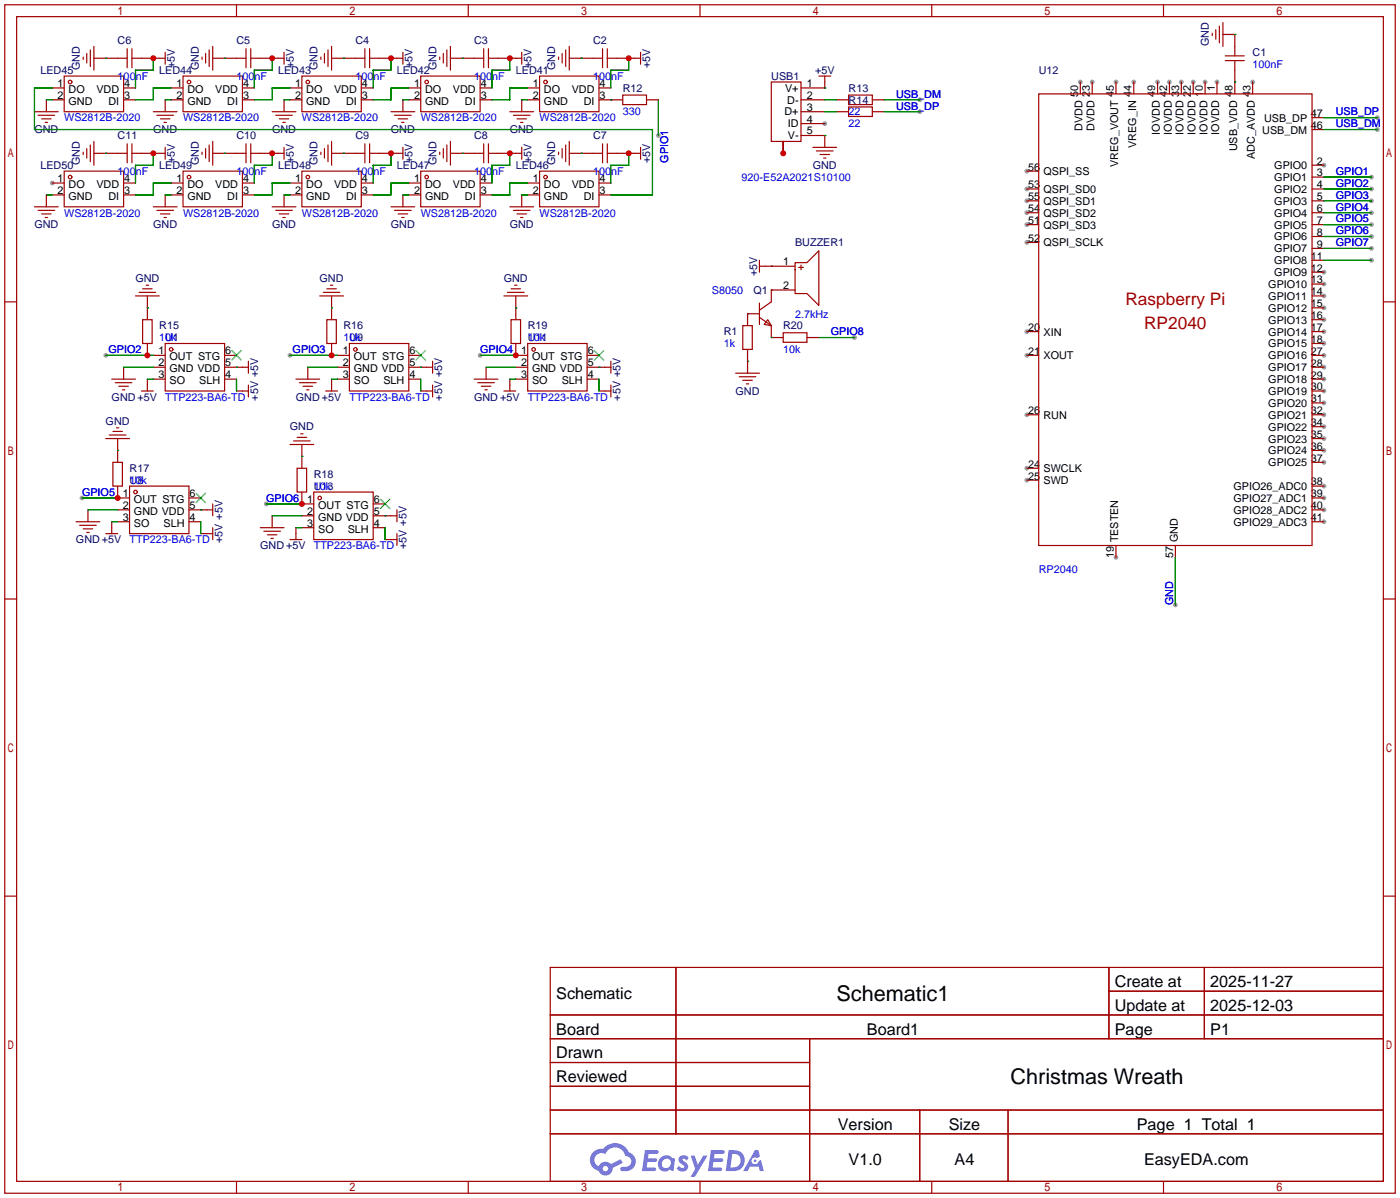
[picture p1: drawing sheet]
<svg xmlns="http://www.w3.org/2000/svg" width="299mm" height="256mm" viewBox="0 0 299 256" stroke-linecap="round" stroke-linejoin="round" font-family="sans-serif">
<g fill="#999">
<circle cx="176.3" cy="26.4" r=".51"/>
<circle cx="219.5" cy="36.6" r=".51"/>
<circle cx="219.5" cy="42.9" r=".51"/>
<circle cx="219.5" cy="45.5" r=".51"/>
<circle cx="219.5" cy="40.4" r=".51"/>
<circle cx="219.5" cy="51.8" r=".51"/>
<circle cx="219.5" cy="48" r=".51"/>
<circle cx="230.9" cy="17.5" r=".51"/>
<circle cx="247.4" cy="17.5" r=".51"/>
<circle cx="238.5" cy="17.5" r=".51"/>
<circle cx="242.3" cy="17.5" r=".51"/>
<circle cx="267.7" cy="17.5" r=".51"/>
<circle cx="249.9" cy="17.5" r=".51"/>
<circle cx="283" cy="111.5" r=".51"/>
<circle cx="283" cy="109" r=".51"/>
<circle cx="283" cy="106.4" r=".51"/>
<circle cx="283" cy="103.9" r=".51"/>
<circle cx="283" cy="98.8" r=".51"/>
<circle cx="283" cy="96.3" r=".51"/>
<circle cx="283" cy="93.7" r=".51"/>
<circle cx="283" cy="91.2" r=".51"/>
<circle cx="252.5" cy="17.5" r=".51"/>
<circle cx="283" cy="88.6" r=".51"/>
<circle cx="283" cy="86.1" r=".51"/>
<circle cx="283" cy="83.6" r=".51"/>
<circle cx="283" cy="81" r=".51"/>
<circle cx="283" cy="78.5" r=".51"/>
<circle cx="283" cy="75.9" r=".51"/>
<circle cx="219.5" cy="88.6" r=".51"/>
<circle cx="219.5" cy="102.6" r=".51"/>
<circle cx="219.5" cy="100.1" r=".51"/>
<circle cx="233.4" cy="17.5" r=".51"/>
<circle cx="255" cy="17.5" r=".51"/>
<circle cx="219.5" cy="75.9" r=".51"/>
<circle cx="219.5" cy="70.9" r=".51"/>
<circle cx="283" cy="35.3" r=".51"/>
<circle cx="238.5" cy="119.1" r=".51"/>
<circle cx="283" cy="73.4" r=".51"/>
<circle cx="283" cy="70.9" r=".51"/>
<circle cx="283" cy="68.3" r=".51"/>
<circle cx="283" cy="65.8" r=".51"/>
<circle cx="283" cy="63.2" r=".51"/>
<circle cx="283" cy="60.7" r=".51"/>
<circle cx="283" cy="58.2" r=".51"/>
<circle cx="257.6" cy="17.5" r=".51"/>
<circle cx="260.1" cy="17.5" r=".51"/>
<circle cx="11.2" cy="39.1" r=".51"/>
<circle cx="293.1" cy="48" r=".51"/>
<circle cx="293.1" cy="45.5" r=".51"/>
<circle cx="293.1" cy="42.9" r=".51"/>
<circle cx="293.1" cy="40.4" r=".51"/>
<circle cx="293.1" cy="37.8" r=".51"/>
<circle cx="22.6" cy="75.9" r=".51"/>
<circle cx="62" cy="75.9" r=".51"/>
<circle cx="102.6" cy="75.9" r=".51"/>
<circle cx="17.5" cy="106.4" r=".51"/>
<circle cx="56.9" cy="107.7" r=".51"/>
<circle cx="293.1" cy="53.1" r=".51"/>
<circle cx="293.1" cy="50.5" r=".51"/>
<circle cx="182.6" cy="72.1" r=".51"/>
<circle cx="251.2" cy="129.3" r=".51"/>
<circle cx="294.4" cy="27.7" r=".51"/>
<circle cx="294.4" cy="25.1" r=".51"/>
<circle cx="140.7" cy="29" r=".51"/>
<circle cx="196.6" cy="21.3" r=".51"/>
<circle cx="196.6" cy="23.9" r=".51"/>
<circle cx="293.1" cy="55.6" r=".51"/>
</g>
<g fill="none" stroke="#a10000" stroke-width=".25">
<path d="M1 1h297.2v254h-297.2zM3.6 3.6h292.1v248.9h-292.1zM50.5 1v2.6M100.1 1v2.6M149.6 1v2.6M199.1 1v2.6M248.7 1v2.6M1 64.5h2.6M295.7 64.5h2.5M1 128h2.6M295.7 128h2.5M1 191.5h2.6"/>
<path d="M295.7 191.5h2.5M117.6 206.8h178.1v45.7h-178.1zM117.6 216.9h178.1M144.5 206.8v35.5M237 206.8v15.2M237 211.8h58.7M257.4 206.8v15.2M117.6 222h178.1M117.6 227.1h55.4M117.6 237.2h178.1M117.6 232.2h55.4M173 222v30.5"/>
<path d="M196.6 237.2v15.3M215.4 237.2v15.3M50.5 252.5v2.5M100.1 252.5v2.5M117.6 242.3h178.1M149.6 252.5v2.5M199.1 252.5v2.5M248.7 252.5v2.5"/>
</g>
<g fill="#5487ff">
<path d="M145.3 247.2a1.3 1.3 0 0 1 1.9 .2l-.4 .7a.54 .54 0 0 0-.9-.3l.1 .2a1.34 1.34 0 0 1 .9 1.8 1.47 1.47 0 0 1-2.3 0l.5-.6 .8 .4a.31 .31 0 0 0 .4-.3 .31 .31 0 0 0-.3-.3 1.12 1.12 0 0 1-.7-1.8z"/>
<path d="M147.6 247h.9l.6 1.9 1.2-1.9h.9l-2.7 4.5h-.9l1-1.7z"/>
<path d="M137.8 245.8h1.7a1.31 1.31 0 0 1 1.2 .2 .4 .4 0 0 1-.3 .6h-1.8l-.1 .9h1.6a.4 .4 0 0 1 .4 .5 .4 .4 0 0 1-.5 .3h-1.6l-.2 1.2h1.4a.46 .46 0 0 1 .5 .1 .46 .46 0 0 1 .1 .5l-.4 .2h-2.6z"/>
<path d="M151.9 245.8h1.7a1.32 1.32 0 0 1 1.2 .2 .39 .39 0 0 1-.3 .6h-1.8l-.1 .9h1.6a.4 .4 0 0 1 .4 .5 .4 .4 0 0 1-.4 .3h-1.7l-.2 1.2h1.4a.46 .46 0 0 1 .5 .1 .46 .46 0 0 1 .1 .5l-.4 .2h-2.6z"/>
<path d="M161.3 245.8h.8l.3 1.4-.6 .3a.75 .75 0 0 0-1.1 .3 .75 .75 0 0 0 .5 1 .75 .75 0 0 0 .9-.6l.5-.3 .6 2.4h-.8l-.3-1h-1.8l-.5 1h-1z"/>
<path d="M155.7 245.8l-.6 4.5h1.5a2.27 2.27 0 0 0 2.6-2.3 2.27 2.27 0 0 0-2.7-2.2zM156.5 246.6a1.5 1.5 0 0 1 1.8 1.5 1.5 1.5 0 0 1-1.9 1.4h-.3z"/>
<path d="M141.2 247.4a1.6 1.6 0 0 0-.3 2.3 1.6 1.6 0 0 0 2.3 .2l.7 .4 .3-2.5-.1-.3h-.5a1.58 1.58 0 0 0-2.4-.1zM141.8 248a.98 .98 0 0 1 1.6 .4 .98 .98 0 0 1-1.1 1.2 .94 .94 0 0 1-.9-.6 .94 .94 0 0 1 .4-1z"/>
<path d="M126.8 246.2a2.37 2.37 0 0 0 1.1 4 1.54 1.54 0 0 0 1.8 1 1.54 1.54 0 0 0 1.2-1.6l2.2-1.1-.5-.8-2 1.1a1.57 1.57 0 0 0-2.7 .5 1.5 1.5 0 0 1-.7-2.1 1.5 1.5 0 0 1 2.2-.6 2.23 2.23 0 0 1 2.3-1.4 2.23 2.23 0 0 1 2 1.9 1.16 1.16 0 0 1 1.2 1 1.16 1.16 0 0 1-1.1 1.3h-.7a.47 .47 0 0 0-.5 .4 .47 .47 0 0 0 .4 .5 2.17 2.17 0 0 0 2.5-1 2.17 2.17 0 0 0-.3-2.6l-.8-.5a3.2 3.2 0 0 0-5.5-.7l-1.1 .1zM128.8 249.8a.6 .6 0 0 1 1.2 0 .6 .6 0 0 1-1.2 0z"/>
<circle cx="161.4" cy="248.1" r=".28"/>
</g>
<g fill="none" stroke="#a10000" stroke-width=".25">
<path d="M11.2 18.8h2.5M13.7 16.3h12.7v7.6h-12.7zM17.8 12.2v.5M18.5 11.4v2.1M19.3 10.7v3.5M20.1 12.4h7.1M20.1 9.9v5.1M26.4 18.8h2.6M27.2 10.4v4.1M28.2 12.4h7.1M28.2 10.4v4.1M35.3 11.2v2.5"/>
<path d="M36.6 18.8h2.5M39.1 16.3h12.7v7.6h-12.7zM43.2 12.2v.5M43.9 11.4v2.1M44.7 10.7v3.5M45.5 9.9v5.1M45.5 12.4h7.1M51.8 18.8h2.6M52.6 10.4v4.1M53.6 12.4h7.1M53.6 10.4v4.1M60.7 11.2v2.5"/>
<path d="M62 18.8h2.5M64.5 16.3h12.7v7.6h-12.7zM68.6 12.2v.5M69.3 11.4v2.1M70.1 10.7v3.5M70.9 9.9v5.1M70.9 12.4h7.1M77.2 18.8h2.6M78 10.4v4.1M79 12.4h7.1M79 10.4v4.1M86.1 11.2v2.5"/>
<path d="M87.4 18.8h2.5M89.9 16.3h12.7v7.6h-12.7zM94 12.2v.5M94.7 11.4v2.1M95.5 10.7v3.5M96.3 12.4h7.1M96.3 9.9v5.1M102.6 18.8h2.6M103.4 10.4v4.1M104.4 12.4h7.1M104.4 10.4v4.1M111.5 11.2v2.5"/>
<path d="M112.8 18.8h2.5M115.3 16.3h12.7v7.6h-12.7zM119.4 12.2v.5M120.1 11.4v2.1M120.9 10.7v3.5M121.7 12.4h7.1M121.7 9.9v5.1M128 18.8h2.6M128.8 10.4v4.1M129.8 12.4h7.1M129.8 10.4v4.1M136.9 11.2v2.5"/>
<path d="M164.8 17.5h6.4v12.7h-6.4zM175 16.3h2.5M176.3 16.3v2.5h-5.1M230.9 17.5v2.6M233.4 17.5v2.6M238.5 17.5v2.6M242.3 17.5v2.6M247.4 17.5v2.6M249.9 17.5v2.6M252.5 17.5v2.6M255 17.5v2.6M257.6 17.5v2.6"/>
<path d="M259.1 7.1v.5M259.8 6.4v2M260.1 17.5v2.6M260.6 5.6v3.5M261.4 7.4h2.5v4.5M261.4 4.8v5.1M261.9 13h4M261.9 11.9h4M263.9 13v7.1M267.7 17.5v2.6M7.4 23.9h5M8.1 24.6h3.6"/>
<path d="M8.9 25.4h2M9.7 26.2h.5M9.9 21.3v2.6M11.2 21.3h2.5M11.2 39.1h2.5M13.7 36.6h12.7v7.6h-12.7zM17.8 32.5v.5M18.5 31.8v2M19.3 31v3.5M20.1 30.2v5.1M20.1 32.8h7.1M26.4 21.3h2.6"/>
<path d="M26.4 39.1h2.6M27.2 30.7v4.1M28.2 30.7v4.1M28.2 32.8h7.1M32.8 23.9h5M33.5 24.6h3.6M34.3 25.4h2M35.1 26.2h.5M35.3 21.3v2.6M35.3 31.5v2.5M36.6 21.3h2.5M36.6 39.1h2.5"/>
<path d="M39.1 36.6h12.7v7.6h-12.7zM43.2 32.5v.5M43.9 31.8v2M44.7 31v3.5M45.5 30.2v5.1M45.5 32.8h7.1M51.8 21.3h2.6M51.8 39.1h2.6M52.6 30.7v4.1M53.6 30.7v4.1M53.6 32.8h7.1M58.2 23.9h5"/>
<path d="M58.9 24.6h3.6M59.7 25.4h2M60.5 26.2h.5M60.7 21.3v2.6M60.7 31.5v2.5M62 21.3h2.5M62 39.1h2.5M64.5 36.6h12.7v7.6h-12.7zM68.6 32.5v.5M69.3 31.8v2M70.1 31v3.5M70.9 30.2v5.1"/>
<path d="M70.9 32.8h7.1M77.2 21.3h2.6M77.2 39.1h2.6M78 30.7v4.1M79 30.7v4.1M79 32.8h7.1M83.6 23.9h5M84.3 24.6h3.6M85.1 25.4h2M85.9 26.2h.5M86.1 21.3v2.6M86.1 31.5v2.5"/>
<path d="M87.4 21.3h2.5M87.4 39.1h2.5M89.9 36.6h12.7v7.6h-12.7zM94 32.5v.5M94.7 31.8v2M95.5 31v3.5M96.3 30.2v5.1M96.3 32.8h7.1M102.6 21.3h2.6M102.6 39.1h2.6M103.4 30.7v4.1M104.4 30.7v4.1"/>
<path d="M104.4 32.8h7.1M109 23.9h5M109.7 24.6h3.6M110.5 25.4h2M111.3 26.2h.5M111.5 21.3v2.6M111.5 31.5v2.5M112.8 21.3h2.5M112.8 39.1h2.5M115.3 36.6h12.7v7.6h-12.7zM119.4 32.5v.5M120.1 31.8v2"/>
<path d="M120.9 31v3.5M121.7 30.2v5.1M121.7 32.8h7.1M128 21.3h5.1M128 39.1h2.6M128.8 30.7v4.1M129.8 30.7v4.1M129.8 32.8h7.1M133.1 20.3h5.1v2.1h-5.1zM136.9 31.5v2.5M138.2 21.3h2.5M167.4 30.2v2.6"/>
<path d="M171.2 21.3h5.1M171.2 23.9h5.1M171.2 26.4h5.1M171.2 29h5.1v2.5M173.7 31.5h5.1M174.5 32.3h3.6M175.3 33h2M176 33.8h.5M178.8 21.3h2.6M178.8 23.9h2.6M181.4 20.3h5v2.1h-5zM181.4 22.9h5v2h-5z"/>
<path d="M186.4 21.3h2.6M186.4 23.9h2.6M219.5 36.6h2.5M222 20.1h58.4v96.5h-58.4zM280.4 25.1h2.6M280.4 27.7h2.6M280.4 37.8h2.6M280.4 35.3h2.6M7.4 44.2h5M8.1 45h3.6M8.9 45.7h2M9.7 46.5h.5"/>
<path d="M9.9 41.7v2.5M11.2 41.7h2.5M26.4 41.7h2.6M32.8 44.2h5M33.5 45h3.6M34.3 45.7h2M35.1 46.5h.5M35.3 41.7v2.5M36.6 41.7h2.5M51.8 41.7h2.6M58.2 44.2h5M58.9 45h3.6"/>
<path d="M59.7 45.7h2M60.5 46.5h.5M60.7 41.7v2.5M62 41.7h2.5M77.2 41.7h2.6M83.6 44.2h5M84.3 45h3.6M85.1 45.7h2M85.9 46.5h.5M86.1 41.7v2.5M87.4 41.7h2.5M102.6 41.7h2.6"/>
<path d="M109 44.2h5M109.7 45h3.6M110.5 45.7h2M111.3 46.5h.5M111.5 41.7v2.5M112.8 41.7h2.5M128 41.7h2.6M162.3 56.9h7.6M162.3 55.6v2.6M169.9 56.1h2.6l2.5-2.5v11.7l-2.5-2.6h-2.6zM170.7 57.2h1M171.2 56.6v1.1"/>
<path d="M219.5 48h2.5M219.5 45.5h2.5M219.5 42.9h2.5M219.5 40.4h2.5M219.5 51.8h2.5M280.4 53.1h2.6M280.4 50.5h2.6M280.4 48h2.6M280.4 45.5h2.6M280.4 42.9h2.6M280.4 40.4h2.6M280.4 58.2h2.6"/>
<path d="M280.4 55.6h2.6M26.4 78.5v2.5M29 63.2h5M29.7 62.5h3.6M30.5 68.3h2v5.1h-2zM30.5 61.7h2M31.2 61h.5M31.5 63.2v5.1M31.5 73.4v2.5M32.8 75.9h2.5M32.8 78.5h2.5M35.3 73.4h12.7v10.2h-12.7z"/>
<path d="M48 75.9h2.5M48 78.5h5.1M53.1 77.2v2.6M65.8 78.5v2.5M68.3 63.2h5.1M69.1 62.5h3.5M69.8 68.3h2.1v5.1h-2.1zM69.8 61.7h2.1M70.6 61h.5M70.9 63.2v5.1M70.9 73.4v2.5M72.1 75.9h2.6"/>
<path d="M72.1 78.5h2.6M74.7 73.4h12.7v10.2h-12.7zM87.4 75.9h2.5M87.4 78.5h5.1M92.5 77.2v2.6M103.9 78.5v2.5M107.7 63.2h5.1M108.5 62.5h3.5M109.2 68.3h2.1v5.1h-2.1zM109.2 61.7h2.1M110 61h.5M110.2 73.4v2.5h2.6"/>
<path d="M110.2 78.5h2.6M110.2 63.2v5.1M112.8 73.4h12.7v10.2h-12.7zM125.5 75.9h2.5M125.5 78.5h5.1M130.6 77.2v2.6M157.2 79.8h5.1M158.7 69.6h2.1v5.1h-2.1zM159.8 74.7v5.1M162.3 67.1h-2.5v2.5M162.3 64.8v4.5M162.3 67.8l2.5 1.8"/>
<path d="M164.1 68.3l.7 1.3-1.5-.3zM164.8 69.6v2.5h2.6M167.4 71.1h5.1v2.1h-5.1zM169.9 62h-5.1v2.5l-2.5 1.8M172.5 72.1h2.5M219.5 75.9h2.5M219.5 70.9h2.5M280.4 75.9h2.6M280.4 78.5h2.6M280.4 70.9h2.6M280.4 73.4h2.6M280.4 68.3h2.6"/>
<path d="M280.4 65.8h2.6M280.4 63.2h2.6M280.4 60.7h2.6M22.6 93.7h5.1M23.4 93h3.5M23.9 81h5.1M24.1 98.8h2.1v5.1h-2.1zM24.1 92.2h2.1M24.6 81.8h3.6M24.9 91.4h.5M25.1 93.7v5.1M25.4 82.6h2"/>
<path d="M26.2 83.3h.5M30.2 83.6h2.6M31.5 81v2.6M32.8 81h2.5M48 81h2.5M50.5 83.6h2.6M53.1 82.3v2.5M62 95h5.1M62.7 94.2h3.6M63.2 81h5.1M63.5 93.5h2M64 81.8h3.6"/>
<path d="M64.3 92.7h.5M64.5 95v5.1M64.8 82.6h2M65.5 83.3h.5M69.6 83.6h2.5M70.9 81v2.6M72.1 81h2.6M87.4 81h2.5M89.9 83.6h2.6M92.5 82.3v2.5M101.3 81h5.1M102.1 81.8h3.6"/>
<path d="M102.9 82.6h2M103.6 83.3h.5M107.7 83.6h2.5M109 81v2.6M110.2 81h2.6M125.5 81h2.5M128 83.6h2.6M130.6 82.3v2.5M158 80.5h3.5M158.7 81.3h2.1M159.5 82h.5M219.5 88.6h2.5"/>
<path d="M280.4 81h2.6M280.4 83.6h2.6M280.4 98.8h2.6M280.4 96.3h2.6M280.4 93.7h2.6M280.4 91.2h2.6M280.4 88.6h2.6M280.4 86.1h2.6M16.3 111.5h5M17 112.3h3.6M17.8 113h2M18.5 113.8h.5"/>
<path d="M18.8 109v2.5M22.6 114h2.5M23.9 111.5v2.5M25.1 103.9v2.5h2.6M25.1 109h2.6M25.1 111.5h2.6M27.7 103.9h12.7v10.1h-12.7zM40.4 106.4h2.5M40.4 109h5.1M40.4 111.5h2.5M42.9 114h2.6M45.5 107.7v2.5"/>
<path d="M45.5 112.8v2.5M55.6 112.8h5.1M56.4 113.5h3.5M57.1 114.3h2.1M57.9 115.1h.5M58.2 110.2v2.6M62 115.3h2.5M63.2 112.8v2.5M63.5 100.1h2v5.1h-2zM64.5 105.2v2.5h2.6M64.5 110.2h2.6M64.5 112.8h2.6"/>
<path d="M67.1 105.2h12.7v10.1h-12.7zM79.8 107.7h2.5M79.8 110.2h5M79.8 112.8h2.5M82.3 115.3h2.5M84.8 109v2.5M84.8 114v2.6M219.5 102.6h2.5M219.5 100.1h2.5M238.5 116.6v2.5M251.2 116.6v2.5M280.4 106.4h2.6"/>
<path d="M280.4 109h2.6M280.4 111.5h2.6M280.4 103.9h2.6"/>
<circle cx="15" cy="17.5" r=".38"/>
<circle cx="40.4" cy="17.5" r=".38"/>
<circle cx="65.8" cy="17.5" r=".38"/>
<circle cx="91.2" cy="17.5" r=".38"/>
<circle cx="116.6" cy="17.5" r=".38"/>
<circle cx="15" cy="37.8" r=".38"/>
<circle cx="40.4" cy="37.8" r=".38"/>
<circle cx="65.8" cy="37.8" r=".38"/>
<circle cx="91.2" cy="37.8" r=".38"/>
<circle cx="116.6" cy="37.8" r=".38"/>
<circle cx="36.6" cy="74.7" r=".38"/>
<circle cx="75.9" cy="74.7" r=".38"/>
<circle cx="114" cy="74.7" r=".38"/>
<circle cx="29" cy="105.2" r=".38"/>
<circle cx="68.3" cy="106.4" r=".38"/>
</g>
<path d="M49.5 74.9l2.1 2.1M51.6 74.9l-2.1 2.1M88.9 74.9l2 2.1M90.9 74.9l-2 2.1M127 74.9l2 2.1M129 74.9l-2 2.1M41.9 105.4l2 2M43.9 105.4l-2 2M81.3 106.7l2 2M83.3 106.7l-2 2" fill="none" stroke="#3c3" stroke-width=".25"/>
<g fill="none" stroke="#008700" stroke-width=".25">
<path d="M11.2 18.8h-3.8v8.9h132v14h-8.8M22.6 12.4h.1M32.8 12.4v2.6h-3.8v3.8M36.6 18.8h-3.8v2.5h-3.8M48 12.4h.1M58.2 12.4v2.6h-3.8v3.8M62 18.8h-3.8v2.5h-3.8M73.4 12.4h.1M83.6 12.4v2.6h-3.8v3.8M87.4 18.8h-3.8v2.5h-3.8M98.8 12.4h.1M109 12.4v2.6h-3.8v3.8"/>
<path d="M112.8 18.8h-3.8v2.5h-3.8M124.2 12.4h.1M134.4 12.4v2.6h-3.8v3.8M176.3 18.8h.1M263.9 17.5h.1M263.9 7.4h.1M9.9 21.3h1.3M22.6 32.8h.1M32.8 32.8v2.5h-3.8v3.8M35.3 21.3h1.3M36.6 39.1h-3.8v2.6h-3.8M48 32.8h.1"/>
<path d="M58.2 32.8v2.5h-3.8v3.8M60.7 21.3h1.3M62 39.1h-3.8v2.6h-3.8M73.4 32.8h.1M83.6 32.8v2.5h-3.8v3.8M86.1 21.3h1.3M87.4 39.1h-3.8v2.6h-3.8M98.8 32.8h.1M109 32.8v2.5h-3.8v3.8M111.5 21.3h1.3M112.8 39.1h-3.8v2.6h-3.8M124.2 32.8h.1"/>
<path d="M130.6 21.3h.1M134.4 32.8v2.5h-3.8v3.8M140.7 21.3v7.7M167.4 32.8h.1M176.3 29h.1M176.3 21.3h2.5M176.3 23.9h2.5M189 21.3h7.6M189 23.9h7.6M283 37.8h10.1M283 27.7h11.4M283 25.1h11.4"/>
<path d="M9.9 41.7h1.3M35.3 41.7h1.3M60.7 41.7h1.3M86.1 41.7h1.3M111.5 41.7h1.3M164.8 56.9h.1M283 48h10.1M283 45.5h10.1M283 42.9h10.1M283 40.4h10.1M283 53.1h10.1M283 50.5h10.1"/>
<path d="M283 55.6h10.1M22.6 75.9h10.2M26.4 78.5h6.4M31.5 65.8h.1M50.5 78.5h.1M62 75.9h10.1M65.8 78.5h6.3M70.9 65.8h.1M89.9 78.5h.1M102.6 75.9h7.6M103.9 78.5h6.3M110.2 65.8h.1"/>
<path d="M128 78.5h.1M159.8 67.1h.1M159.8 77.2h.1M164.8 62h.1M164.8 72.1h.1M175 72.1h7.6M25.1 96.3h.1M31.5 81h1.3M50.5 81v2.6M64.5 97.5h.1M70.9 81h1.2M89.9 81v2.6"/>
<path d="M109 81h1.2M128 81v2.6M17.5 106.4h7.6M18.8 109h6.3M23.9 111.5h1.2M42.9 109h.1M42.9 111.5v2.5M56.9 107.7h7.6M58.2 110.2h6.3M63.2 112.8h1.3M82.3 110.2h.1M82.3 112.8v2.5"/>
<path d="M251.2 119.1v10.2"/>
</g>
<g fill="#c00">
<circle cx="167.4" cy="32.8" r=".63"/>
<circle cx="31.5" cy="75.9" r=".63"/>
<circle cx="70.9" cy="75.9" r=".63"/>
<circle cx="110.2" cy="75.9" r=".63"/>
<circle cx="25.1" cy="106.4" r=".63"/>
<circle cx="64.5" cy="107.7" r=".63"/>
<circle cx="134.4" cy="12.4" r=".63"/>
<circle cx="109" cy="12.4" r=".63"/>
<circle cx="83.6" cy="12.4" r=".63"/>
<circle cx="58.2" cy="12.4" r=".63"/>
<circle cx="32.8" cy="12.4" r=".63"/>
<circle cx="134.4" cy="32.8" r=".63"/>
<circle cx="109" cy="32.8" r=".63"/>
<circle cx="83.6" cy="32.8" r=".63"/>
<circle cx="58.2" cy="32.8" r=".63"/>
<circle cx="32.8" cy="32.8" r=".63"/>
</g>
<g font-size="4.6">
<text x="178.8" y="213.9">Schematic1</text>
<text x="216" y="231.6">Christmas Wreath</text>
</g>
<g font-size="3.7" fill="#a00000">
<text x="240.5" y="65.2">Raspberry Pi</text>
<text x="244.5" y="70.3">RP2040</text>
</g>
<g font-size="3.5">
<text x="118.9" y="213.5">Schematic</text>
<text x="238.3" y="211">Create at</text>
<text x="258.7" y="211">2025-11-27</text>
<text x="118.9" y="221.1">Board</text>
<text x="185.3" y="221.1">Board1</text>
<text x="238.3" y="216.1">Update at</text>
<text x="238.3" y="221.1">Page</text>
<text x="258.7" y="216.1">2025-12-03</text>
<text x="258.7" y="221.1">P1</text>
<text x="118.9" y="226.2">Drawn</text>
<text x="118.9" y="231.3">Reviewed</text>
<text x="179.1" y="241.5">Version</text>
<text x="202.8" y="241.5">Size</text>
<text x="243" y="241.5">Page 1 Total 1</text>
<text x="181.4" y="249.1">V1.0</text>
<text x="204" y="249.1">A4</text>
<text x="244.5" y="249.1">EasyEDA.com</text>
</g>
<g font-size="2.3" fill="#000080">
<text x="25.1" y="9.4">C6</text>
<text x="50.5" y="9.4">C5</text>
<text x="75.9" y="9.4">C4</text>
<text x="101.3" y="9.4">C3</text>
<text x="126.7" y="9.4">C2</text>
<text x="258.4" y="9.9" transform="rotate(-90 258.4 9.9)">GND</text>
<text x="267.7" y="12">C1</text>
<text x="8.6" y="15.8">LED45</text>
<text x="17.1" y="15" transform="rotate(-90 17.1 15)">GND</text>
<text x="34" y="15.8">LED44</text>
<text x="37.4" y="14.5" transform="rotate(-90 37.4 14.5)">+5V</text>
<text x="42.5" y="15" transform="rotate(-90 42.5 15)">GND</text>
<text x="59.4" y="15.8">LED43</text>
<text x="62.8" y="14.5" transform="rotate(-90 62.8 14.5)">+5V</text>
<text x="67.9" y="15" transform="rotate(-90 67.9 15)">GND</text>
<text x="84.8" y="15.8">LED42</text>
<text x="88.2" y="14.5" transform="rotate(-90 88.2 14.5)">+5V</text>
<text x="93.3" y="15" transform="rotate(-90 93.3 15)">GND</text>
<text x="110.2" y="15.8">LED41</text>
<text x="113.6" y="14.5" transform="rotate(-90 113.6 14.5)">+5V</text>
<text x="118.7" y="15" transform="rotate(-90 118.7 15)">GND</text>
<text x="139" y="14.5" transform="rotate(-90 139 14.5)">+5V</text>
<text x="164.8" y="17.1">USB1</text>
<text x="174.2" y="15.8">+5V</text>
<text x="222" y="15.8">U12</text>
<text x="133.1" y="19.6">R12</text>
<text x="181.4" y="19.6">R13</text>
<text x="181.4" y="22.1">R14</text>
<text x="7.3" y="28.5">GND</text>
<text x="25.1" y="29.8">C11</text>
<text x="32.7" y="28.5">GND</text>
<text x="50.5" y="29.8">C10</text>
<text x="58.1" y="28.5">GND</text>
<text x="75.9" y="29.8">C9</text>
<text x="83.5" y="28.5">GND</text>
<text x="101.3" y="29.8">C8</text>
<text x="108.9" y="28.5">GND</text>
<text x="126.7" y="29.8">C7</text>
<text x="17.1" y="35.3" transform="rotate(-90 17.1 35.3)">GND</text>
<text x="37.4" y="34.9" transform="rotate(-90 37.4 34.9)">+5V</text>
<text x="42.5" y="35.3" transform="rotate(-90 42.5 35.3)">GND</text>
<text x="62.8" y="34.9" transform="rotate(-90 62.8 34.9)">+5V</text>
<text x="67.9" y="35.3" transform="rotate(-90 67.9 35.3)">GND</text>
<text x="88.2" y="34.9" transform="rotate(-90 88.2 34.9)">+5V</text>
<text x="93.3" y="35.3" transform="rotate(-90 93.3 35.3)">GND</text>
<text x="113.6" y="34.9" transform="rotate(-90 113.6 34.9)">+5V</text>
<text x="118.7" y="35.3" transform="rotate(-90 118.7 35.3)">GND</text>
<text x="139" y="34.9" transform="rotate(-90 139 34.9)">+5V</text>
<text x="8.6" y="36.1">LED50</text>
<text x="34" y="36.1">LED49</text>
<text x="59.4" y="36.1">LED48</text>
<text x="84.8" y="36.1">LED47</text>
<text x="110.2" y="36.1">LED46</text>
<text x="173.7" y="36.1">GND</text>
<text x="7.3" y="48.8">GND</text>
<text x="32.7" y="48.8">GND</text>
<text x="58.1" y="48.8">GND</text>
<text x="83.5" y="48.8">GND</text>
<text x="108.9" y="48.8">GND</text>
<text x="169.9" y="52.6">BUZZER1</text>
<text x="161.8" y="59" transform="rotate(-90 161.8 59)">+5V</text>
<text x="28.9" y="60.2">GND</text>
<text x="68.3" y="60.2">GND</text>
<text x="107.7" y="60.2">GND</text>
<text x="161" y="62.8">Q1</text>
<text x="34" y="70.4">R15</text>
<text x="73.4" y="70.4">R16</text>
<text x="112.8" y="70.4">R19</text>
<text x="154.7" y="71.7">R1</text>
<text x="167.4" y="70.4">R20</text>
<text x="35.3" y="72.9">U1</text>
<text x="74.7" y="72.9">U9</text>
<text x="112.8" y="72.9">U11</text>
<text x="23.9" y="85.6">GND +5V</text>
<text x="55.2" y="85.7" transform="rotate(-90 55.2 85.7)">+5V +5V</text>
<text x="63.2" y="85.6">GND +5V</text>
<text x="94.5" y="85.7" transform="rotate(-90 94.5 85.7)">+5V +5V</text>
<text x="101.3" y="85.6">GND +5V</text>
<text x="132.6" y="85.7" transform="rotate(-90 132.6 85.7)">+5V +5V</text>
<text x="157.2" y="84.4">GND</text>
<text x="22.6" y="90.7">GND</text>
<text x="62" y="92">GND</text>
<text x="27.7" y="100.9">R17</text>
<text x="27.7" y="103.4">U8</text>
<text x="67.1" y="104.7">U13</text>
<text x="67.1" y="102.2">R18</text>
<text x="16.2" y="116.1">GND +5V</text>
<text x="47.5" y="116.1" transform="rotate(-90 47.5 116.1)">+5V +5V</text>
<text x="55.6" y="117.4">GND +5V</text>
<text x="86.9" y="117.4" transform="rotate(-90 86.9 117.4)">+5V +5V</text>
</g>
<g font-size="2.3" fill="#00f">
<text x="25.1" y="17.1">100nF</text>
<text x="50.5" y="17.1">100nF</text>
<text x="75.9" y="17.1">100nF</text>
<text x="101.3" y="17.1">100nF</text>
<text x="126.7" y="17.1">100nF</text>
<text x="267.7" y="14.5">100nF</text>
<text x="191.5" y="20.9">USB_DM</text>
<text x="191.5" y="23.4">USB_DP</text>
<text x="13.7" y="26">WS2812B-2020</text>
<text x="39.1" y="26">WS2812B-2020</text>
<text x="64.5" y="26">WS2812B-2020</text>
<text x="89.9" y="26">WS2812B-2020</text>
<text x="115.3" y="26">WS2812B-2020</text>
<text x="133.1" y="24.7">330</text>
<text x="181.4" y="24.7">22</text>
<text x="181.4" y="27.2">22</text>
<text x="285.5" y="27.2">USB_DM</text>
<text x="285.5" y="24.7">USB_DP</text>
<text x="142.8" y="34.7" transform="rotate(-90 142.8 34.7)">GPIO1</text>
<text x="25.1" y="37.4">100nF</text>
<text x="50.5" y="37.4">100nF</text>
<text x="75.9" y="37.4">100nF</text>
<text x="101.3" y="37.4">100nF</text>
<text x="126.7" y="37.4">100nF</text>
<text x="158.5" y="38.7">920-E52A2021S10100</text>
<text x="285.5" y="39.9">GPIO2</text>
<text x="285.5" y="37.4">GPIO1</text>
<text x="13.7" y="46.3">WS2812B-2020</text>
<text x="39.1" y="46.3">WS2812B-2020</text>
<text x="64.5" y="46.3">WS2812B-2020</text>
<text x="89.9" y="46.3">WS2812B-2020</text>
<text x="115.3" y="46.3">WS2812B-2020</text>
<text x="285.5" y="47.5">GPIO5</text>
<text x="285.5" y="45">GPIO4</text>
<text x="285.5" y="42.5">GPIO3</text>
<text x="285.5" y="52.6">GPIO7</text>
<text x="285.5" y="50.1">GPIO6</text>
<text x="152.1" y="62.8">S8050</text>
<text x="169.9" y="67.9">2.7kHz</text>
<text x="177.5" y="71.7">GPIO8</text>
<text x="23.2" y="75.5">GPIO2</text>
<text x="34" y="72.9">10k</text>
<text x="62.5" y="75.5">GPIO3</text>
<text x="73.4" y="72.9">10k</text>
<text x="102.6" y="75.5">GPIO4</text>
<text x="112.8" y="72.9">10k</text>
<text x="154.7" y="74.2">1k</text>
<text x="167.4" y="75.5">10k</text>
<text x="35.3" y="85.6">TTP223-BA6-TD</text>
<text x="74.7" y="85.6">TTP223-BA6-TD</text>
<text x="112.8" y="85.6">TTP223-BA6-TD</text>
<text x="17.5" y="106">GPIO5</text>
<text x="27.7" y="103.4">10k</text>
<text x="56.9" y="107.2">GPIO6</text>
<text x="67.1" y="104.7">10k</text>
<text x="27.7" y="116.1">TTP223-BA6-TD</text>
<text x="67.1" y="117.4">TTP223-BA6-TD</text>
<text x="222" y="122.5">RP2040</text>
<text x="250.7" y="129.3" transform="rotate(-90 250.7 129.3)">GND</text>
</g>
<g font-size="2.3">
<text x="12.3" y="18.6">1</text>
<text x="12.3" y="21.1">2</text>
<text x="14.7" y="19.8">DO</text>
<text x="14.7" y="22.4">GND</text>
<text x="20.6" y="19.8">VDD</text>
<text x="23.2" y="22.4">DI</text>
<text x="26.5" y="21.1">3</text>
<text x="26.5" y="18.6">4</text>
<text x="37.7" y="18.6">1</text>
<text x="37.7" y="21.1">2</text>
<text x="40.1" y="19.8">DO</text>
<text x="40.1" y="22.4">GND</text>
<text x="46" y="19.8">VDD</text>
<text x="48.6" y="22.4">DI</text>
<text x="51.9" y="21.1">3</text>
<text x="51.9" y="18.6">4</text>
<text x="63.1" y="18.6">1</text>
<text x="63.1" y="21.1">2</text>
<text x="65.5" y="19.8">DO</text>
<text x="65.5" y="22.4">GND</text>
<text x="71.4" y="19.8">VDD</text>
<text x="74" y="22.4">DI</text>
<text x="77.3" y="21.1">3</text>
<text x="77.3" y="18.6">4</text>
<text x="88.5" y="18.6">1</text>
<text x="88.5" y="21.1">2</text>
<text x="90.9" y="19.8">DO</text>
<text x="90.9" y="22.4">GND</text>
<text x="96.8" y="19.8">VDD</text>
<text x="99.4" y="22.4">DI</text>
<text x="102.7" y="21.1">3</text>
<text x="102.7" y="18.6">4</text>
<text x="113.9" y="18.6">1</text>
<text x="113.9" y="21.1">2</text>
<text x="116.3" y="19.8">DO</text>
<text x="116.3" y="22.4">GND</text>
<text x="122.2" y="19.8">VDD</text>
<text x="124.8" y="22.4">DI</text>
<text x="128.1" y="21.1">3</text>
<text x="128.1" y="18.6">4</text>
<text x="167.8" y="19.6">V+</text>
<text x="168.3" y="22.1">D-</text>
<text x="172.5" y="18.6">1</text>
<text x="172.5" y="21.1">2</text>
<text x="172.5" y="23.6">3</text>
<text x="230.4" y="20.7" transform="rotate(-90 230.4 20.7)">50</text>
<text x="232.9" y="20.7" transform="rotate(-90 232.9 20.7)">23</text>
<text x="238" y="20.7" transform="rotate(-90 238 20.7)">45</text>
<text x="241.8" y="20.7" transform="rotate(-90 241.8 20.7)">44</text>
<text x="246.9" y="20.7" transform="rotate(-90 246.9 20.7)">49</text>
<text x="249.4" y="20.7" transform="rotate(-90 249.4 20.7)">42</text>
<text x="252" y="20.7" transform="rotate(-90 252 20.7)">33</text>
<text x="254.5" y="20.7" transform="rotate(-90 254.5 20.7)">22</text>
<text x="257.1" y="20.7" transform="rotate(-90 257.1 20.7)">10</text>
<text x="259.6" y="19.4" transform="rotate(-90 259.6 19.4)">1</text>
<text x="263.4" y="20.7" transform="rotate(-90 263.4 20.7)">48</text>
<text x="267.2" y="20.7" transform="rotate(-90 267.2 20.7)">43</text>
<text x="167.7" y="24.7">D+</text>
<text x="168.4" y="27.2">ID</text>
<text x="168.4" y="29.7">V-</text>
<text x="172.5" y="26.2">4</text>
<text x="172.5" y="28.7">5</text>
<text x="231.4" y="28" transform="rotate(-90 231.4 28)">DVDD</text>
<text x="233.9" y="28" transform="rotate(-90 233.9 28)">DVDD</text>
<text x="247.9" y="28.8" transform="rotate(-90 247.9 28.8)">IOVDD</text>
<text x="250.4" y="28.8" transform="rotate(-90 250.4 28.8)">IOVDD</text>
<text x="253" y="28.8" transform="rotate(-90 253 28.8)">IOVDD</text>
<text x="255.5" y="28.8" transform="rotate(-90 255.5 28.8)">IOVDD</text>
<text x="258" y="28.8" transform="rotate(-90 258 28.8)">IOVDD</text>
<text x="260.6" y="28.8" transform="rotate(-90 260.6 28.8)">IOVDD</text>
<text x="269.8" y="28.5">USB_DM</text>
<text x="270.2" y="26">USB_DP</text>
<text x="280.1" y="25">47</text>
<text x="280.1" y="27.6">46</text>
<text x="239" y="35.7" transform="rotate(-90 239 35.7)">VREG_VOUT</text>
<text x="242.8" y="31.6" transform="rotate(-90 242.8 31.6)">VREG_IN</text>
<text x="264.4" y="32.3" transform="rotate(-90 264.4 32.3)">USB_VDD</text>
<text x="268.2" y="34" transform="rotate(-90 268.2 34)">ADC_AVDD</text>
<text x="281.4" y="35.2">2</text>
<text x="12.3" y="38.9">1</text>
<text x="12.3" y="41.4">2</text>
<text x="14.7" y="40.2">DO</text>
<text x="20.6" y="40.2">VDD</text>
<text x="26.5" y="41.4">3</text>
<text x="26.5" y="38.9">4</text>
<text x="37.7" y="38.9">1</text>
<text x="37.7" y="41.4">2</text>
<text x="40.1" y="40.2">DO</text>
<text x="46" y="40.2">VDD</text>
<text x="51.9" y="41.4">3</text>
<text x="51.9" y="38.9">4</text>
<text x="63.1" y="38.9">1</text>
<text x="63.1" y="41.4">2</text>
<text x="65.5" y="40.2">DO</text>
<text x="71.4" y="40.2">VDD</text>
<text x="77.3" y="41.4">3</text>
<text x="77.3" y="38.9">4</text>
<text x="88.5" y="38.9">1</text>
<text x="88.5" y="41.4">2</text>
<text x="90.9" y="40.2">DO</text>
<text x="96.8" y="40.2">VDD</text>
<text x="102.7" y="41.4">3</text>
<text x="102.7" y="38.9">4</text>
<text x="113.9" y="38.9">1</text>
<text x="113.9" y="41.4">2</text>
<text x="116.3" y="40.2">DO</text>
<text x="122.2" y="40.2">VDD</text>
<text x="128.1" y="41.4">3</text>
<text x="128.1" y="38.9">4</text>
<text x="219.7" y="36.4">56</text>
<text x="219.7" y="40.3">53</text>
<text x="223" y="37.4">QSPI_SS</text>
<text x="223" y="41.2">QSPI_SD0</text>
<text x="272.3" y="41.2">GPIO2</text>
<text x="272.3" y="38.7">GPIO1</text>
<text x="272.3" y="36.2">GPIO0</text>
<text x="281.4" y="40.3">4</text>
<text x="281.4" y="37.7">3</text>
<text x="14.7" y="42.7">GND</text>
<text x="23.2" y="42.7">DI</text>
<text x="40.1" y="42.7">GND</text>
<text x="48.6" y="42.7">DI</text>
<text x="65.5" y="42.7">GND</text>
<text x="74" y="42.7">DI</text>
<text x="90.9" y="42.7">GND</text>
<text x="99.4" y="42.7">DI</text>
<text x="116.3" y="42.7">GND</text>
<text x="124.8" y="42.7">DI</text>
<text x="219.7" y="42.8">55</text>
<text x="219.7" y="45.3">54</text>
<text x="219.7" y="47.9">51</text>
<text x="223" y="43.8">QSPI_SD1</text>
<text x="223" y="46.3">QSPI_SD2</text>
<text x="272.3" y="46.3">GPIO4</text>
<text x="272.3" y="43.8">GPIO3</text>
<text x="281.4" y="47.9">7</text>
<text x="281.4" y="45.3">6</text>
<text x="281.4" y="42.8">5</text>
<text x="219.7" y="51.7">52</text>
<text x="223" y="52.7">QSPI_SCLK</text>
<text x="223" y="48.9">QSPI_SD3</text>
<text x="272.3" y="53.9">GPIO7</text>
<text x="272.3" y="51.4">GPIO6</text>
<text x="272.3" y="48.9">GPIO5</text>
<text x="281.4" y="53">9</text>
<text x="281.4" y="50.4">8</text>
<text x="167.4" y="56.7">1</text>
<text x="272.3" y="59">GPIO9</text>
<text x="272.3" y="56.5">GPIO8</text>
<text x="280.1" y="58">12</text>
<text x="280.1" y="55.5">11</text>
<text x="167.4" y="61.7">2</text>
<text x="271.1" y="64.1">GPIO11</text>
<text x="271.1" y="61.6">GPIO10</text>
<text x="280.1" y="65.7">15</text>
<text x="280.1" y="63.1">14</text>
<text x="280.1" y="60.6">13</text>
<text x="219.7" y="70.7">20</text>
<text x="223" y="71.7">XIN</text>
<text x="271.1" y="71.7">GPIO14</text>
<text x="271.1" y="69.2">GPIO13</text>
<text x="271.1" y="66.6">GPIO12</text>
<text x="280.1" y="70.7">17</text>
<text x="280.1" y="68.2">16</text>
<text x="33.9" y="75.7">1</text>
<text x="36.2" y="77">OUT STG</text>
<text x="48.1" y="75.7">6</text>
<text x="73.3" y="75.7">1</text>
<text x="75.6" y="77">OUT STG</text>
<text x="87.5" y="75.7">6</text>
<text x="111.4" y="75.7">1</text>
<text x="113.7" y="77">OUT STG</text>
<text x="125.6" y="75.7">6</text>
<text x="219.7" y="75.8">21</text>
<text x="223" y="76.8">XOUT</text>
<text x="271.1" y="76.8">GPIO16</text>
<text x="271.1" y="74.3">GPIO15</text>
<text x="280.1" y="75.8">27</text>
<text x="280.1" y="73.3">18</text>
<text x="33.9" y="78.3">2</text>
<text x="33.9" y="80.8">3</text>
<text x="36.2" y="79.5">GND VDD</text>
<text x="36.2" y="82.1">SO</text>
<text x="42.6" y="82.1">SLH</text>
<text x="48.1" y="80.8">4</text>
<text x="48.1" y="78.3">5</text>
<text x="73.3" y="78.3">2</text>
<text x="73.3" y="80.8">3</text>
<text x="75.6" y="79.5">GND VDD</text>
<text x="75.6" y="82.1">SO</text>
<text x="81.9" y="82.1">SLH</text>
<text x="87.5" y="80.8">4</text>
<text x="87.5" y="78.3">5</text>
<text x="111.4" y="78.3">2</text>
<text x="111.4" y="80.8">3</text>
<text x="113.7" y="79.5">GND VDD</text>
<text x="113.7" y="82.1">SO</text>
<text x="120" y="82.1">SLH</text>
<text x="125.6" y="80.8">4</text>
<text x="125.6" y="78.3">5</text>
<text x="271.1" y="81.9">GPIO18</text>
<text x="271.1" y="79.3">GPIO17</text>
<text x="280.1" y="83.4">30</text>
<text x="280.1" y="80.9">29</text>
<text x="280.1" y="78.4">28</text>
<text x="219.7" y="88.5">26</text>
<text x="223" y="89.5">RUN</text>
<text x="271.1" y="89.5">GPIO21</text>
<text x="271.1" y="87">GPIO20</text>
<text x="271.1" y="84.4">GPIO19</text>
<text x="280.1" y="88.5">32</text>
<text x="280.1" y="86">31</text>
<text x="271.1" y="94.6">GPIO23</text>
<text x="271.1" y="92">GPIO22</text>
<text x="280.1" y="93.6">35</text>
<text x="280.1" y="91.1">34</text>
<text x="219.7" y="99.9">24</text>
<text x="223" y="100.9">SWCLK</text>
<text x="271.1" y="99.7">GPIO25</text>
<text x="271.1" y="97.1">GPIO24</text>
<text x="280.1" y="98.7">37</text>
<text x="280.1" y="96.1">36</text>
<text x="26.3" y="106.2">1</text>
<text x="28.6" y="107.5">OUT STG</text>
<text x="40.5" y="106.2">6</text>
<text x="65.6" y="107.5">1</text>
<text x="79.9" y="107.5">6</text>
<text x="219.7" y="102.5">25</text>
<text x="223" y="103.5">SWD</text>
<text x="263.6" y="107.3">GPIO27_ADC1</text>
<text x="263.6" y="104.7">GPIO26_ADC0</text>
<text x="280.1" y="106.3">39</text>
<text x="280.1" y="103.8">38</text>
<text x="26.3" y="108.7">2</text>
<text x="26.3" y="111.3">3</text>
<text x="28.6" y="110">GND VDD</text>
<text x="28.6" y="112.5">SO</text>
<text x="35" y="112.5">SLH</text>
<text x="40.5" y="111.3">4</text>
<text x="40.5" y="108.7">5</text>
<text x="65.6" y="110">2</text>
<text x="65.6" y="112.5">3</text>
<text x="68" y="108.7">OUT STG</text>
<text x="68" y="111.3">GND VDD</text>
<text x="68" y="113.8">SO</text>
<text x="74.3" y="113.8">SLH</text>
<text x="79.9" y="112.5">4</text>
<text x="79.9" y="110">5</text>
<text x="263.6" y="112.4">GPIO29_ADC3</text>
<text x="263.6" y="109.8">GPIO28_ADC2</text>
<text x="280.1" y="111.4">41</text>
<text x="280.1" y="108.8">40</text>
<text x="238" y="119.2" transform="rotate(-90 238 119.2)">19</text>
<text x="239" y="115.9" transform="rotate(-90 239 115.9)">TESTEN</text>
<text x="250.7" y="119.2" transform="rotate(-90 250.7 119.2)">57</text>
<text x="251.7" y="115.9" transform="rotate(-90 251.7 115.9)">GND</text>
</g>
</svg>
